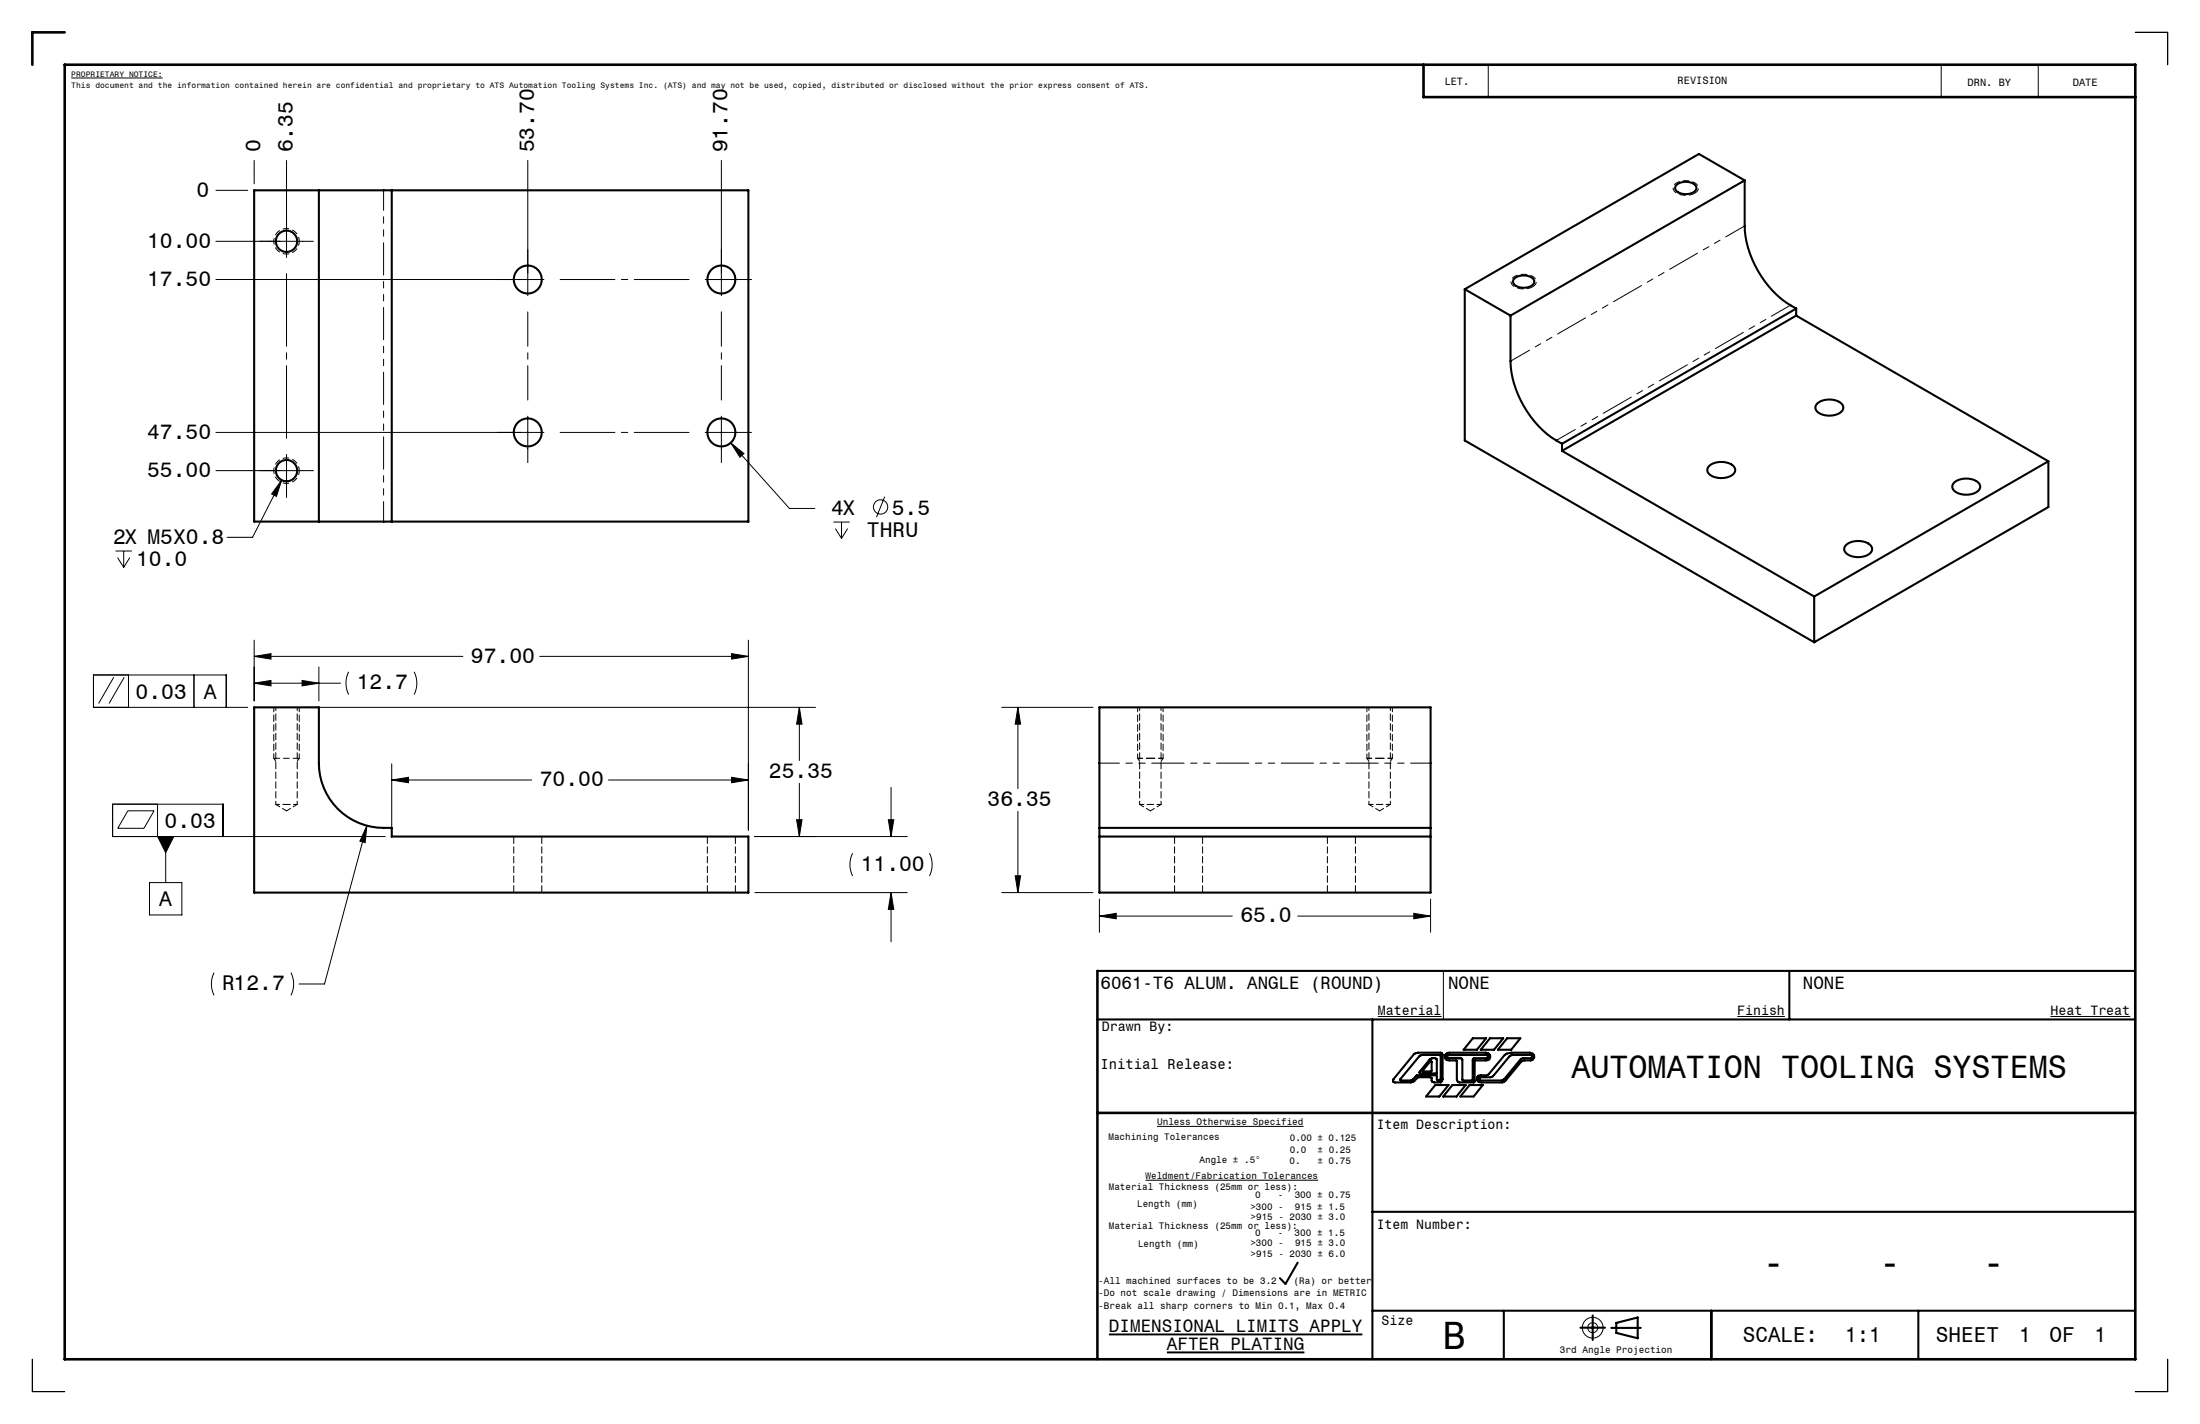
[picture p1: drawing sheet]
<svg xmlns="http://www.w3.org/2000/svg" width="432mm" height="279mm" viewBox="0 0 432 279" stroke-linecap="round" stroke-linejoin="round" font-family="sans-serif">
<g fill="none" stroke="#000" stroke-width=".2">
<path d="M12.7 6.4h-6.3v6.3M14 15.3h17.9M279.4 12.7v6.4h139.7M292.1 12.7v6.4M381 12.7v6.4M400 12.7v6.4M419.1 6.4h6.3v6.3M42.4 37.3h6.2M49.9 31.5v4.6M56.2 31.5v19M103.6 31.5v26.5M141.6 31.5v26.5"/>
<path d="M42.4 47.3h19.1M42.4 54.8h64.4M138.4 54.8h9.1M55.3 94.2l-1 3.2-1-.5zM55.3 94.2l-5.7 11.2h-5M56.2 89.2v8.4M61.5 92.3h-19.1M103.6 81.7v9.1M106.8 84.8h-64.4M138.4 84.8h9.1M141.6 81.7v9.1M143.4 86.9l2.6 2.1-.8 .7z"/>
<path d="M143.4 86.9l11.5 12.9h5M173.6 97.5l-1.6 4M22.7 108.1h3.2M23.1 109.4l1.2 1.9M24.3 108.1v3.2M25.5 109.4l-1.2 1.9M163.6 102.4h3.2M164 103.7l1.2 1.9M165.2 102.4v3.2M166.4 103.7l-1.2 1.9M22.3 132.9l-2.9 5.1M24.4 132.9l-3 5.1"/>
<path d="M25.2 132.4v6.4M38.1 132.4v6.4M44.4 138.8v-6.4h-26.1v6.4h30.3M49.9 128.8l3.3-.5v1zM49.9 134l3.3-.5v1.1zM49.9 125.6v11.9M49.9 128.8h40.9M49.9 134h16.9M59.3 133.5l3.3 .5-3.3 .6zM59.6 138.8h100.5M62.6 130.9v6.6M68.4 131.8a5 5 0 0 0 0 4.5"/>
<path d="M81.3 131.8a5 5 0 0 1 0 4.5M105.9 128.8h41M143.6 128.3l3.3 .5-3.3 .5zM146.9 125.6v37.3M156.9 138.8l.5 3.3h-1zM156.9 138.8v10.4M196.6 138.8h17.9M199.8 138.8l.5 3.3h-1.1zM199.8 138.8v15.9M25.1 159.1h5.1l-1.9 3.4h-5.2zM30.9 157.8v6.3M76.9 153l3.3-.5v1.1z"/>
<path d="M76.9 149.9v13M76.9 153h27.4M119.4 153h27.5M143.6 152.5l3.3 .5-3.3 .6zM156.9 153.7v10.4M174.9 154.5v9.6M199.8 159.2v15.9M29.3 173.2h6.4v6.3h-6.4zM30.9 164.1h3.2l-1.6 3.2zM32.5 164.1v9.1M43.8 164.1v-6.3h-21.7v6.3h53.5M72 162l-.3 3.3-1.1-.2z"/>
<path d="M72 162l-8.3 31.1h-5M148.2 164.1h29.9M148.2 175.1h29.9M156.4 160.8h1l-.5 3.3zM167.3 167.4a5 5 0 0 0 0 4.5M174.4 160.8h1l-.5 3.3zM174.9 175.1l.5 3.3h-1zM174.9 175.1v9.7M182.4 167.4a5 5 0 0 1 0 4.5M196.6 175.1h17.9M199.2 171.8h1.1l-.5 3.3zM215.8 179.7l3.3-.5v1.1z"/>
<path d="M215.8 176.4v6.5M215.8 179.7h26.1M254.7 179.7h26.1M277.5 179.2l3.3 .5-3.3 .6zM280.8 176.4v6.5M42 190.8a5 5 0 0 0 0 4.5M57.1 190.8a5 5 0 0 1 0 4.5M270.4 199.4h12.5M283.3 190.5v9.5M341 199.4h9.3M402.4 199.4h15.7M224.8 231.6h33.9"/>
<path d="M227.1 221h28.8M6.4 266.7v6.4h6.3M425.4 266.7v6.4h-6.3"/>
<circle cx="172.8" cy="99.5" r="1.4"/>
<circle cx="312.6" cy="260.5" r="2.04"/>
<circle cx="312.6" cy="260.5" r=".98"/>
</g>
<path d="M217.7 261.8h49.7M229 265.4h27" fill="none" stroke="#000" stroke-width=".38"/>
<path d="M332.6 37.9a3.5 3.5 0 0 1-4.1-.5 1.23 1.23 0 0 1 1-1.7 3.4 3.4 0 0 1 3.7 .7 1.04 1.04 0 0 1-.6 1.5M300.8 56.3a3.5 3.5 0 0 1-4.1-.6 1.23 1.23 0 0 1 1-1.7 3.4 3.4 0 0 1 3.7 .8 1.04 1.04 0 0 1-.6 1.5M58.7 148.8h-5" fill="none" stroke="#000" stroke-width=".2" stroke-dasharray="1.3 .6" stroke-dashoffset=".1" stroke-linecap="butt"/>
<path d="M225.2 148.8h-1.9M270.2 148.8h-1.9" fill="none" stroke="#000" stroke-width=".2" stroke-dasharray="1.3 .6" stroke-dashoffset="1" stroke-linecap="butt"/>
<path d="M228.3 148.8h-2.5M273.3 148.8h-2.5" fill="none" stroke="#000" stroke-width=".2" stroke-dasharray="1.3 .6" stroke-dashoffset=".3" stroke-linecap="butt"/>
<path d="M58.7 47.3a2.5 2.5 0 0 0-3.6-2.2 2.5 2.5 0 0 0-.2 4.3 2.5 2.5 0 0 0 3.8-1.8v-.3M58.7 92.3a2.5 2.5 0 0 0-3.6-2.2 2.5 2.5 0 0 0-.2 4.3 2.5 2.5 0 0 0 3.8-1.8v-.3" fill="none" stroke="#000" stroke-width=".2" stroke-dasharray="1.3 .6" stroke-dashoffset=".4" stroke-linecap="butt"/>
<g fill="none" stroke="#000" stroke-width=".2" stroke-dasharray="1.3 .6" stroke-dashoffset=".4">
<path d="M53.7 138.8v10M223.3 138.8v10M268.3 138.8v10M53.7 148.8l.4 .6M54.1 157.8l2.1 1.3M56.2 159.1l2.1-1.3M58.3 149.4l.4-.6M58.7 148.8v-10M223.3 148.8l.4 .6M223.7 157.8h4.2M223.7 157.8l2.1 1.3M225.8 159.1l2.1-1.3"/>
<path d="M227.9 149.4l.4-.6M228.3 148.8v-10M268.3 148.8l.4 .6M268.7 157.8h4.2M268.7 157.8l2.1 1.3M270.8 159.1l2.1-1.3M272.9 149.4l.4-.6M273.3 148.8v-10"/>
</g>
<path d="M58.7 148.8h.1M225.8 148.8h-.6M270.8 148.8h-.6" fill="none" stroke="#000" stroke-width=".2" stroke-dasharray="1.3 .6"/>
<path d="M56.2 53.7v32.3" fill="none" stroke="#000" stroke-width=".2" stroke-dasharray="15.2 1.3 1.3 1.3" stroke-dashoffset="1"/>
<path d="M103.6 61.2v17.3M141.6 61.2v17.3" fill="none" stroke="#000" stroke-width=".2" stroke-dasharray="15.2 1.3 1.3 1.3" stroke-dashoffset="8.5"/>
<path d="M109.9 54.8h25.3M109.9 84.8h25.3" fill="none" stroke="#000" stroke-width=".2" stroke-dasharray="15.2 1.3 1.3 1.3" stroke-dashoffset="4.5"/>
<g fill="none" stroke="#000" stroke-width=".41">
<path d="M62.6 37.3h84.3v65h-84.3M62.6 37.3v65M62.6 37.3h-12.7v65h12.7M76.9 37.3v65M329 36.3a2.94 2.94 0 0 1 3.8 .1 1.06 1.06 0 0 1-1 1.6 2.8 2.8 0 0 1-2.9-.8l-.1-.3zM342.4 35.4v8.9a19.7 19.7 0 0 0 10.1 16.2M342.4 35.4l-45.9 26.5M342.4 35.4l-8.9-5.2-46 26.5M287.5 56.7v29.7l68.6 39.6M287.5 56.7l9 5.2M297.2 54.7a2.94 2.94 0 0 1 3.8 .1 1.06 1.06 0 0 1-1 1.5 2.8 2.8 0 0 1-3-.7v-.6zM296.5 61.9v9a19.7 19.7 0 0 0 10.1 16.2"/>
<path d="M352.5 61.9l-45.9 26.6M352.5 61.9l49.5 28.6M352.5 60.5l-45.9 26.6M352.5 60.5v1.4M356.8 79a3.9 3.9 0 0 1 4.8 .4 1.29 1.29 0 0 1-.9 1.9 4 4 0 0 1-4.1-.6 1.06 1.06 0 0 1 .2-1.7zM306.6 88.5l49.5 28.5M306.6 87.1v1.4M335.6 91.3a3.9 3.9 0 0 1 4.8 .4 1.29 1.29 0 0 1-1 1.8 4 4 0 0 1-4-.6 1.06 1.06 0 0 1 .2-1.6zM383.7 94.6a3.9 3.9 0 0 1 4.8 .3 1.29 1.29 0 0 1-1 1.9 4 4 0 0 1-4-.6 1.06 1.06 0 0 1 .2-1.6zM402 90.5v9l-45.9 26.5M402 90.5l-45.9 26.5M356.1 117v9"/>
<path d="M362.5 106.8a3.9 3.9 0 0 1 4.8 .4 1.29 1.29 0 0 1-1 1.8 4 4 0 0 1-4.1-.6 1.06 1.06 0 0 1 .3-1.6zM49.9 138.8h12.7v10.9a12.8 12.8 0 0 0 14.3 12.7v1.7h70v11h-97zM215.8 162.4v-23.6h65v23.6M215.8 164.1h65M215.8 162.4h65M215.8 162.4v12.7h65v-12.7M215.4 190.5h203.7M351.2 190.5v9.5M215.4 200h203.7M269.4 200v66.7M277.6 206.8l.7-.3h4.5l.2 .2 .1 .2v4.8l-.3 .7-1.7-.1-.1-.8-.3-.1h-2.4l-.7 .7-.7 .3-3.4-.1v-.6zM278.6 207.2l.6-.2 3.5 .1v4.8l-.2 .1-.4-.1-.1-.9h-3.8l-1.3 1-2.1-.1 .1-.2z"/>
<path d="M280.6 208.4l.4-.1v1.8l-.1 .1h-1.6v-.2zM280.6 207.9a.99 .99 0 0 1 1.4 0v2.7l-3.4-.1 .1-.3zM281.7 212.9h2.6l-1.8 2.2h-2.6zM283.7 206.9l.8-.4h7.1a.77 .77 0 0 1 .9 .8 .77 .77 0 0 1-.9 .8h-2l-.2 .1v3.9l-.2 .3h-2.8l-.3-.1-.2-.5v-3.6l-.1-.1h-1.3a.77 .77 0 0 1-.9-.9zM284.2 207.6l-.2-.4 .3-.2 7.6 .1a.34 .34 0 0 1-.1 .5h-2.4l-.3 .1v4.1l-.2 .2-1.8-.1-.1-4-.3-.3M285.1 212.9h2.6l-1.8 2.2h-2.6zM288.4 212.9h2.6l-1.8 2.2h-2.6zM289.1 203.7h2.6l-1.8 2.3h-2.6zM290 211.2l.3-.1 1.8-.2 3.2-3.9 .4-.3 1-.2h3.6l.5 .2a.73 .73 0 0 1 .3 .8 .73 .73 0 0 1-.7 .6h-1.2l-.6 .2-3.4 4-.4 .1h-4a.79 .79 0 0 1-.9-.6zM290.4 211.5l.2-.1h1.9l.5-.2 3.5-4.1 .4-.1h3.5l.3 .2v.2l-.2 .2h-1.5l-.4 .1-3.6 4.2-.4 .1h-4l-.3-.2zM292.4 203.7h2.6l-1.8 2.3h-2.6zM295.8 203.7h2.6l-1.8 2.3h-2.6z"/>
<path d="M269.4 237.8h149.7M254.7 247.7l-2.4 4.2-1.1-1.1M269.4 257.2h149.7M295.2 257.2v9.5M312.6 258.1v4.8M317.2 259.6l4.2-1.1v4.1l-4.2-1.1zM335.9 257.2v9.5M376.5 257.2v9.5M310.2 260.5h4.8M316.3 260.5h5.7"/>
<circle cx="56.2" cy="47.3" r="2.1"/>
<circle cx="103.6" cy="54.8" r="2.75"/>
<circle cx="141.6" cy="54.8" r="2.75"/>
<circle cx="56.2" cy="92.3" r="2.1"/>
<circle cx="103.6" cy="84.8" r="2.75"/>
<circle cx="141.6" cy="84.8" r="2.75"/>
</g>
<path d="M12.7 12.7h406.4v254h-406.4zM12.7 6.4h-6.4v6.3M279.4 12.7v6.4h139.7M215.4 190.5v76.2M215.4 218.4h203.7M284.2 207.6h2.5" fill="none" stroke="#000" stroke-width=".51"/>
<g fill="#000">
<path d="M30.9 164.1h3.2l-1.6 3.2z"/>
<path d="M143.6 152.5l3.3 .5-3.3 .6zM76.9 153l3.3-.5v1.1zM49.9 128.8l3.3-.5v1zM143.6 128.3l3.3 .5-3.3 .5zM156.4 160.8h1l-.5 3.3zM156.9 138.8l.5 3.3h-1zM174.9 175.1l.5 3.3h-1zM174.4 160.8h1l-.5 3.3zM72 162l-1.4 3.1 1.1 .2zM49.9 134l3.3-.5v1.1zM59.3 133.5l3.3 .5-3.3 .6zM143.4 86.9l1.8 2.8 .8-.7zM55.3 94.2l-2 2.7 1 .5zM199.2 171.8h1.1l-.5 3.3zM199.8 138.8l.5 3.3h-1.1zM215.8 179.7l3.3-.5v1.1zM277.5 179.2l3.3 .5-3.3 .6z"/>
</g>
<path d="M54.1 157.8h2.1M56.2 157.8h2.1" fill="none" stroke="#000" stroke-width=".2" stroke-dasharray="1.3 .6" stroke-dashoffset=".5"/>
<path d="M54.1 138.8v19M223.7 138.8v19M268.7 138.8v19M58.3 157.8v-19M227.9 157.8v-19M272.9 157.8v-19" fill="none" stroke="#000" stroke-width=".2" stroke-dasharray="1.3 .6" stroke-dashoffset=".6"/>
<path d="M100.8 164.1v11M106.3 175.1v-11M138.8 164.1v11M144.3 175.1v-11M230.5 164.1v11M236 175.1v-11M260.5 164.1v11M266 175.1v-11" fill="none" stroke="#000" stroke-width=".2" stroke-dasharray="1.3 .6" stroke-dashoffset="-.1"/>
<path d="M75.3 102.3v-65M215.8 149.7h65" fill="none" stroke="#000" stroke-width=".2" stroke-dasharray="6.3 1.3 1.3 1.3 1.3 1.3" stroke-dashoffset="2.4"/>
<path d="M296.5 70.9l45.9-26.6M305.5 86.4l45.9-26.5" fill="none" stroke="#000" stroke-width=".2" stroke-dasharray="6.3 1.3 1.3 1.3 1.3 1.3" stroke-dashoffset="2"/>
<g font-size="7.8">
<text x="345.8" y="250.3">-</text>
<text x="368.6" y="250.3">-</text>
<text x="389" y="250.3">-</text>
<text x="283.2" y="264.7">B</text>
</g>
<text font-size="6.3" x="308.4" y="211.5">AUTOMATION TOOLING SYSTEMS</text>
<g font-size="4.2">
<text x="51.1" y="29.9" transform="rotate(-90 51.1 29.9)">0</text>
<text x="57.5" y="29.9" transform="rotate(-90 57.5 29.9)">6.35</text>
<text x="104.8" y="29.9" transform="rotate(-90 104.8 29.9)">53.70</text>
<text x="142.8" y="29.9" transform="rotate(-90 142.8 29.9)">91.70</text>
<text x="38.6" y="38.6">0</text>
<text x="28.9" y="48.6">10.00</text>
<text x="28.9" y="56.1">17.50</text>
<text x="28.9" y="86.1">47.50</text>
<text x="28.9" y="93.6">55.00</text>
<text x="163.1" y="101">4X</text>
<text x="175" y="101">5.5</text>
<text x="22.2" y="106.7">2X M5X0.8</text>
<text x="170.1" y="105.5">THRU</text>
<text x="26.7" y="111.1">10.0</text>
<text x="92.4" y="130">97.00</text>
<text x="26.6" y="137.1">0.03</text>
<text x="40" y="137.1">A</text>
<text x="70" y="135.3">12.7</text>
<text x="105.9" y="154.3">70.00</text>
<text x="150.9" y="152.7">25.35</text>
<text x="193.8" y="158.2">36.35</text>
<text x="32.3" y="162.5">0.03</text>
<text x="168.9" y="170.9">11.00</text>
<text x="31.3" y="177.9">A</text>
<text x="243.4" y="181">65.0</text>
<text x="43.6" y="194.3">R12.7</text>
<text x="342.1" y="263.3">SCALE:</text>
<text x="362.2" y="263.3">1:1</text>
<text x="380" y="263.3">SHEET</text>
<text x="396.3" y="263.3">1</text>
<text x="402.3" y="263.3">OF</text>
<text x="411.1" y="263.3">1</text>
</g>
<g font-size="3.5">
<text x="216" y="194.1">6061-T6 ALUM. ANGLE (ROUND)</text>
<text x="284.2" y="194.1">NONE</text>
<text x="353.9" y="194.1">NONE</text>
<text x="217.7" y="261.4">DIMENSIONAL LIMITS APPLY</text>
<text x="229" y="264.9">AFTER PLATING</text>
</g>
<text font-size="2.8" x="216" y="209.7">Initial Release:</text>
<g font-size="2.7">
<text x="216.3" y="202.2">Drawn By:</text>
<text x="270.4" y="199.1">Material</text>
<text x="341" y="199.1">Finish</text>
<text x="402.4" y="199.1">Heat Treat</text>
<text x="270.2" y="221.5">Item Description:</text>
<text x="270.2" y="241.1">Item Number:</text>
<text x="271.1" y="260.1">Size</text>
</g>
<g font-size="2.1">
<text x="283.6" y="16.6">LET.</text>
<text x="329.3" y="16.5">REVISION</text>
<text x="386.2" y="17">DRN. BY</text>
<text x="406.8" y="16.8">DATE</text>
</g>
<g font-size="1.9">
<text x="227.1" y="220.8">Unless Otherwise Specified</text>
<text x="217.6" y="223.8">Machining Tolerances</text>
<text x="253.1" y="226.2">0.0</text>
<text x="253.2" y="223.9">0.00 ± 0.125</text>
<text x="258.6" y="226.2">± 0.25</text>
<text x="217.6" y="233.5">Material Thickness (25mm or less):</text>
<text x="224.8" y="231.3">Weldment/Fabrication Tolerances</text>
<text x="235.5" y="228.2">Angle ± .5°</text>
<text x="253.1" y="228.3">0.</text>
<text x="258.6" y="228.3">± 0.75</text>
<text x="223.2" y="236.9">Length (mm)</text>
<text x="245.4" y="237.3">&gt;300 -</text>
<text x="245.4" y="239.4">&gt;915 - 2030 ± 3.0</text>
<text x="246.4" y="235">0</text>
<text x="250.8" y="235">-</text>
<text x="254.1" y="235">300 ± 0.75</text>
<text x="254.2" y="237.3">915 ± 1.5</text>
<text x="217.6" y="241.1">Material Thickness (25mm or less):</text>
<text x="223.4" y="244.7">Length (mm)</text>
<text x="245.4" y="244.5">&gt;300 -</text>
<text x="246.4" y="242.5">0</text>
<text x="250.8" y="242.5">-</text>
<text x="254.1" y="242.5">300 ± 1.5</text>
<text x="254.2" y="244.5">915 ± 3.0</text>
<text x="215.6" y="251.9">-All machined surfaces to be 3.2</text>
<text x="245.4" y="246.6">&gt;915 - 2030 ± 6.0</text>
<text x="253.9" y="251.9">(Ra) or better</text>
<text x="215.6" y="254.3">-Do not scale drawing / Dimensions are in METRIC</text>
<text x="215.6" y="256.8">-Break all sharp corners to Min 0.1, Max 0.4</text>
<text x="306.2" y="265.4">3rd Angle Projection</text>
</g>
<g font-size="1.6">
<text x="14" y="15.1">PROPRIETARY NOTICE:</text>
<text x="14" y="17.3">This document and the information contained herein are confidential and proprietary to ATS Automation Tooling Systems Inc. (ATS) and may not be used, copied, distributed or disclosed without the prior express consent of ATS.</text>
</g>
</svg>
